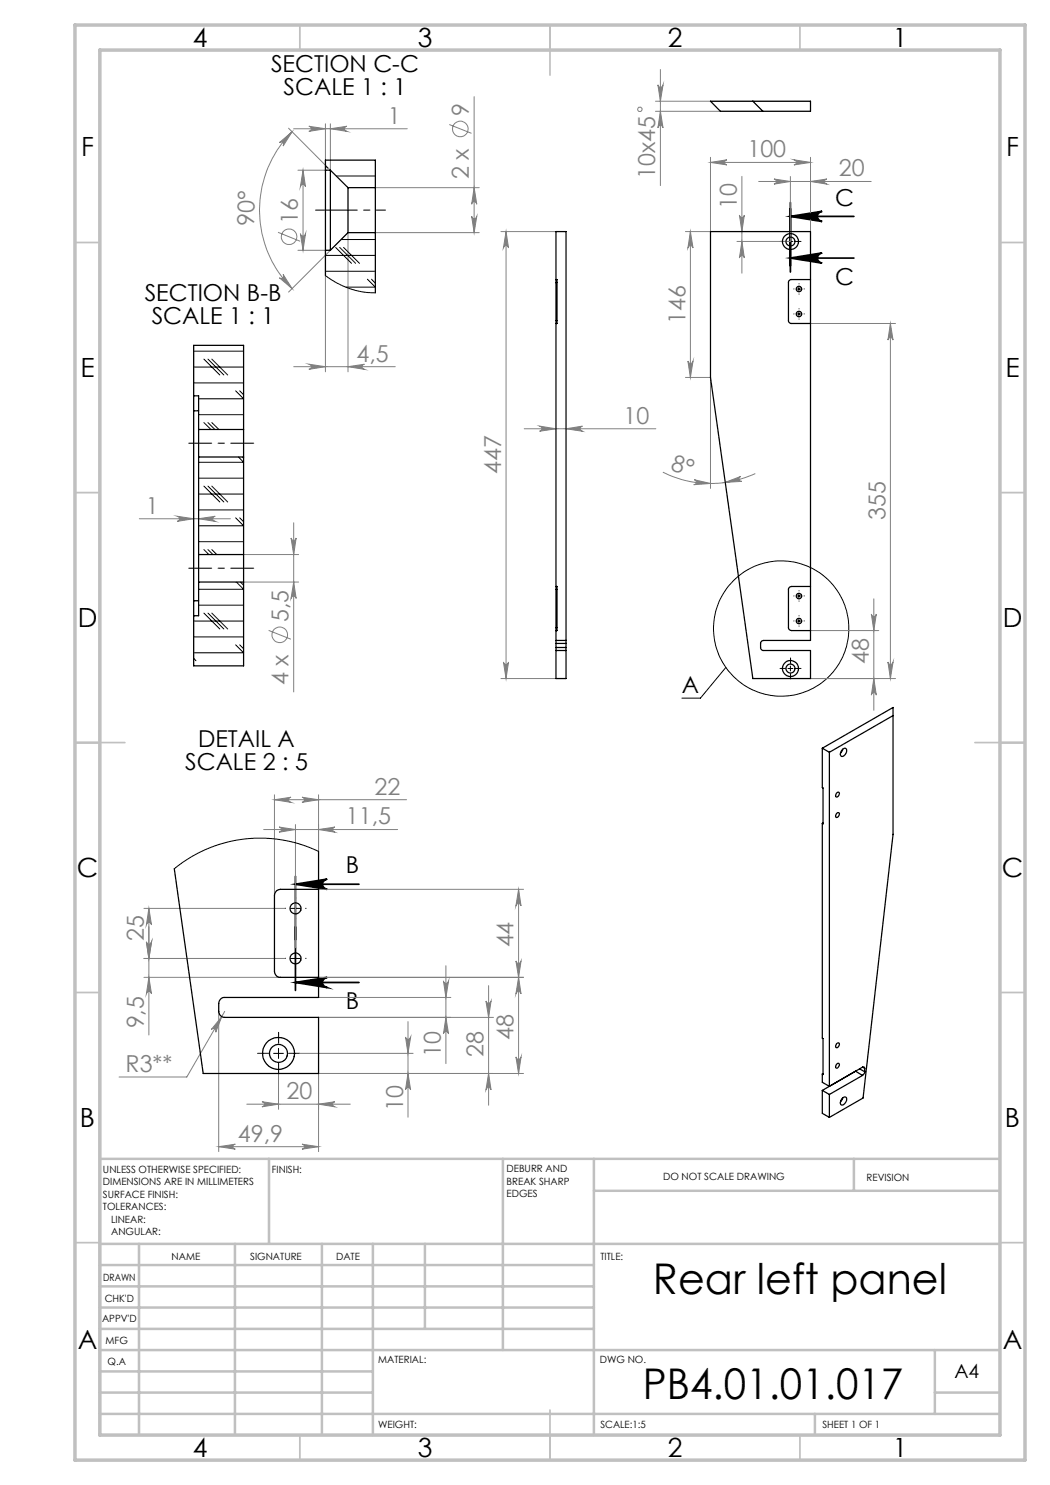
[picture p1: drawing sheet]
<svg xmlns="http://www.w3.org/2000/svg" width="210mm" height="297mm" viewBox="0 0 210 297" stroke-linecap="round" stroke-linejoin="round" font-family="sans-serif">
<g fill="none" stroke="#808080" stroke-width=".2">
<path d="M94.8 19.3v27.2M131.6 17a.51 .51 0 0 0 .5 .4 .51 .51 0 0 0 .5-.4l-.5 3.2zM132.1 13.9v23.2M55.9 28.5l2.5-2.2-1.8 2.9a.5 .5 0 0 0 0-.7 .5 .5 0 0 0-.7 0zM58.4 26.3a22.1 22.1 0 0 0 0 31.4M58.7 25.7h22.8M60.6 34l.5 3.4a.51 .51 0 0 0-.5-.5 .51 .51 0 0 0-.5 .5zM60.6 34v16.1M61.8 25.3l3.3 .4-3.3 .6a.51 .51 0 0 0 .5-.5 .51 .51 0 0 0-.5-.5zM65.1 24.8v9.2h-5.5M66.1 24.8v9.2l-8.4-8.4M66.1 25.7l3.3-.4a.51 .51 0 0 0-.5 .5 .51 .51 0 0 0 .5 .5z"/>
<path d="M75.1 37.5h20.7M89.9 24.9l4.4 1.8M94.8 37.5l.6 3.3a.51 .51 0 0 0-.6-.5 .51 .51 0 0 0-.5 .5zM131.1 22.3h13M131.1 20.2h11M132.1 22.3l.5 3.3a.51 .51 0 0 0-.5-.5 .51 .51 0 0 0-.5 .5zM142.1 31.5v14.8h-5M142.1 32.5h20M142.1 32.5l3.3-.5a.51 .51 0 0 0-.5 .5 .51 .51 0 0 0 .5 .5zM148.4 35.3v19.3M151.7 36.3h22.5M154.8 35.8l3.3 .5-3.3 .5a.51 .51 0 0 0 .5-.5 .51 .51 0 0 0-.5-.5z"/>
<path d="M158.1 35.3v13h-10.7M158.8 32l3.3 .5-3.3 .5a.51 .51 0 0 0 .5-.5 .51 .51 0 0 0-.5-.5zM162.1 36.3l3.3-.5a.51 .51 0 0 0-.5 .5 .51 .51 0 0 0 .5 .5zM162.1 31.5v14.8M55.6 46.5l4.4 1.8M55.9 55.6a.5 .5 0 0 0 .7 0 .5 .5 0 0 0 0-.7l1.8 2.8zM59.6 50.1h5.5v24.3M60.1 46.7a.51 .51 0 0 0 .5 .5 .51 .51 0 0 0 .5-.5l-.5 3.4zM66.1 50.1l-8.4 8.3M69.6 46.5v27.9M75.1 46.5h20.7M94.3 43.2a.51 .51 0 0 0 .5 .5 .51 .51 0 0 0 .6-.5l-.6 3.3z"/>
<path d="M100.2 46.3h11M101.2 46.3l.5 3.3a.51 .51 0 0 0-.5-.5 .51 .51 0 0 0-.5 .5zM101.2 46.3v89.4M138.1 46.3v29.2M138.1 46.3l.5 3.3a.51 .51 0 0 0-.5-.5 .51 .51 0 0 0-.5 .5zM147.9 43a.49 .49 0 0 0 .5 .5 .49 .49 0 0 0 .5-.5l-.5 3.3zM148.4 48.3l.5 3.3a.49 .49 0 0 0-.5-.5 .49 .49 0 0 0-.5 .5zM58.7 73.3h20.4M61.8 72.8l3.3 .5-3.3 .6a.51 .51 0 0 0 .5-.5 .51 .51 0 0 0-.5-.6zM69.6 73.3l3.3-.5a.51 .51 0 0 0-.5 .6 .51 .51 0 0 0 .5 .5zM137.1 75.5h5v22.2M137.6 72.2a.51 .51 0 0 0 .5 .5 .51 .51 0 0 0 .5-.5l-.5 3.3z"/>
<path d="M162.1 64.7h17M178.1 64.7l.5 3.3a.51 .51 0 0 0-.5-.5 .51 .51 0 0 0-.5 .5zM178.1 64.7v71M104.8 85.8h26.4M107.9 85.2l3.3 .6-3.3 .5a.51 .51 0 0 0 .5-.6 .51 .51 0 0 0-.5-.5zM113.2 85.8l3.3-.6a.51 .51 0 0 0-.5 .5 .51 .51 0 0 0 .5 .6zM132.6 94.4a21.2 21.2 0 0 0 18.5 .3M138.9 96l3.2 .7-3.4 .2a.5 .5 0 0 0 .6-.4 .5 .5 0 0 0-.4-.5zM145 96.5l3.2-1.2a.51 .51 0 0 0-.4 .6 .51 .51 0 0 0 .6 .4zM27.9 103.7h18.2M35.4 103.3l3.3 .4-3.3 .6a.51 .51 0 0 0 .5-.5 .51 .51 0 0 0-.5-.5zM39.7 103.7l3.3-.4a.51 .51 0 0 0-.5 .5 .51 .51 0 0 0 .5 .5z"/>
<path d="M48.7 116.4h11M48.7 110.9h11M58.2 107.6a.51 .51 0 0 0 .5 .5 .51 .51 0 0 0 .5-.5l-.5 3.3zM58.7 116.4l.5 3.3a.51 .51 0 0 0-.5-.5 .51 .51 0 0 0-.5 .5zM58.7 104.6v33.8M174.8 119.8v22.3M53.7 126.1l4.5 1.7M100.2 135.7h13M100.7 132.4a.51 .51 0 0 0 .5 .5 .51 .51 0 0 0 .5-.5l-.5 3.3zM162.1 135.7h17M162.1 126.1h13.7M174.3 122.8a.49 .49 0 0 0 .5 .5 .49 .49 0 0 0 .5-.5l-.5 3.3z"/>
<path d="M174.8 135.7l.5 3.3a.49 .49 0 0 0-.5-.5 .49 .49 0 0 0-.5 .5zM177.6 132.4a.51 .51 0 0 0 .5 .5 .51 .51 0 0 0 .5-.5l-.5 3.3zM54.9 159v20.1M54.9 159.9h26.4M54.9 159.9l3.3-.4a.51 .51 0 0 0-.5 .5 .51 .51 0 0 0 .5 .5zM60.4 159.5l3.3 .4-3.3 .6a.51 .51 0 0 0 .5-.5 .51 .51 0 0 0-.5-.5zM63.7 159v11.3M52.7 165.9h26.8M55.8 165.4l3.3 .5-3.3 .5a.51 .51 0 0 0 .5-.5 .51 .51 0 0 0-.5-.5zM59.1 164.9v24.7M63.7 177.9h41M63.7 165.9l3.3-.5a.51 .51 0 0 0-.5 .5 .51 .51 0 0 0 .5 .5z"/>
<path d="M103.7 177.9l.5 3.3a.51 .51 0 0 0-.5-.5 .51 .51 0 0 0-.5 .5zM103.7 177.9v36.8M28.8 191.7h28.2M28.8 181.7h28.2M28.8 195.5h27.3M29.3 188.4a.51 .51 0 0 0 .5 .5 .51 .51 0 0 0 .5-.5l-.5 3.3zM29.8 181.7l.5 3.3a.51 .51 0 0 0-.5-.5 .51 .51 0 0 0-.5 .5zM29.8 181.7v25.3M29.8 195.5l.5 3.3a.51 .51 0 0 0-.5-.5 .51 .51 0 0 0-.5 .5zM63.7 195.5h41M63.7 199.5h26.5M88.7 196.2a.51 .51 0 0 0 .5 .5 .51 .51 0 0 0 .5-.5l-.5 3.3z"/>
<path d="M89.2 193.1v19.6M97.7 197.1v23.9M103.2 192.2a.51 .51 0 0 0 .5 .5 .51 .51 0 0 0 .5-.5l-.5 3.3zM103.7 195.5l.5 3.3a.51 .51 0 0 0-.5-.5 .51 .51 0 0 0-.5 .5zM43.7 202.3v28M44.3 203.3l-1.2 3.1a.52 .52 0 0 0-.2-.6 .52 .52 0 0 0-.6 .1zM44.9 202.3l-7.5 13.1h-13.6M55.7 214.9v7M59.9 210.7h22.7M63.7 203.5h35M81.1 207.4a.51 .51 0 0 0 .5 .5 .51 .51 0 0 0 .5-.5l-.5 3.3zM81.6 214.7l.5 3.3a.51 .51 0 0 0-.5-.5 .51 .51 0 0 0-.5 .5z"/>
<path d="M81.6 204.3v19.1M89.2 203.5l.5 3.3a.51 .51 0 0 0-.5-.5 .51 .51 0 0 0-.5 .5zM97.2 200.2a.51 .51 0 0 0 .5 .5 .51 .51 0 0 0 .5-.5l-.5 3.3zM97.7 214.7l.5 3.3a.51 .51 0 0 0-.5-.5 .51 .51 0 0 0-.5 .5zM103.2 211.4a.51 .51 0 0 0 .5 .4 .51 .51 0 0 0 .5-.4l-.5 3.3zM104.7 214.7h-41v15.6M43.7 229.3l3.4-.5a.49 .49 0 0 0-.5 .5 .49 .49 0 0 0 .5 .5zM43.7 229.3h20M49.4 220.8h20.7M52.4 220.3l3.3 .5-3.3 .6a.51 .51 0 0 0 .5-.5 .51 .51 0 0 0-.5-.6zM60.4 228.8l3.3 .5-3.3 .5a.49 .49 0 0 0 .5-.5 .49 .49 0 0 0-.5-.5zM63.7 220.8l3.3-.5a.51 .51 0 0 0-.5 .6 .51 .51 0 0 0 .5 .5z"/>
<circle cx="92.1" cy="25.8" r="1.55"/>
<circle cx="128" cy="21.9" r=".44"/>
<circle cx="57.8" cy="47.3" r="1.55"/>
<circle cx="56" cy="127" r="1.56"/>
</g>
<g fill="none" stroke="#000" stroke-width=".2">
<path d="M157.6 48.3h1M158.1 47.8v1M159.3 57.8h1M159.8 57.3v1M159.3 62.8h1M159.8 62.3v1M159.3 119.2h1M159.8 118.7v1M145.2 133.5l-5.1 6.1h-3.7M157.6 133.7h1M158.1 133.2v1M159.3 124.2h1"/>
<path d="M159.8 123.7v1M58.1 191.7h2M58.1 181.7h2M59.1 180.7v2M59.1 190.7v2M54.7 210.7h2M55.7 209.7v2"/>
<circle cx="156.2" cy="125.7" r="13.5"/>
</g>
<path d="M158.1 43.3l6.3-1a1.02 1.02 0 0 0-.9 1 1.02 1.02 0 0 0 .9 1zM158.1 51.6l6.3-1a1.02 1.02 0 0 0-.9 1 1.02 1.02 0 0 0 .9 1zM158.1 43.3h12.7M158.1 40.5v13.9M158.1 51.6h12.7M59.1 176.8l6.3-1a1.02 1.02 0 0 0-.9 1 1.02 1.02 0 0 0 .9 1.1zM59.1 176.8h12.7M59.1 175.3v22.8M59.1 196.5l6.3-1a1.02 1.02 0 0 0-.9 1 1.02 1.02 0 0 0 .9 1zM59.1 196.5h12.7" fill="none" stroke="#000" stroke-width=".35"/>
<g fill="none" stroke="#000" stroke-width=".2" stroke-dasharray="15.2 1.3 1.3 1.3">
<path d="M66.1 42h-3M66.1 42h3.5M157.1 48.3h-1.1M158.1 47.3v-1.1M158.1 49.3v1.1M158.8 57.8h.1M159.1 48.3h1.1M159.8 56.8v-.1M159.8 58.8h.1M160.8 57.8h.1M158.8 62.8h.1M159.8 61.8v-.1"/>
<path d="M159.8 63.8h.1M160.8 62.8h.1M158.8 119.2h.1M159.8 118.2v-.1M160.8 119.2h.1M157.1 133.7h-1.1M158.1 132.7v-1.1M158.1 134.7v1.1M158.8 124.2h.1M159.1 133.7h1.1M159.8 123.2v-.1M159.8 125.2h.1"/>
<path d="M159.8 120.2h.1M160.8 124.2h.1M59.1 179.7v-.1M57.1 191.7h-.1M57.1 181.7h-.1M59.1 189.7v-.1M59.1 193.7v.1M59.1 183.7v.1M61.1 191.7h.1M61.1 181.7h.1M53.7 210.7h-2.2M55.7 208.7v-2.2"/>
<path d="M55.7 212.7v2.2M57.7 210.7h2.2"/>
</g>
<path d="M77.1 42h-7.5" fill="none" stroke="#000" stroke-width=".2" stroke-dasharray="15.2 1.3 1.3 1.3" stroke-dashoffset="13.4"/>
<path d="M50.7 88.6h-13M50.7 113.6h-13" fill="none" stroke="#000" stroke-width=".2" stroke-dasharray="15.2 1.3 1.3 1.3" stroke-dashoffset="10.6"/>
<g fill="none" stroke="#c0c0c0" stroke-width=".35">
<path d="M60 5v5M110 5v10M160 5v5M15 48.5h5M200 48.5h5M15 98.5h5M200 98.5h5M15 148.5h10M195 148.5h10M15 198.5h5M200 198.5h5M15 248.5h5"/>
<path d="M200 248.5h5M60 287v5M110 282v10M160 287v5"/>
</g>
<g fill="none" stroke="#c0c0c0" stroke-width=".5">
<path d="M53.8 231.8v17M100.6 231.8v38.2M118.8 231.8v55.2M118.8 238.2h81.2M170.8 231.8v6.4M200 231.8h-180v55.2M20 248.8h180M20 257.3h98.8M20 253h98.8M27.8 248.8v38.2M47 248.8v38.2M64.4 248.8v38.2"/>
<path d="M74.6 248.8v38.2M85 248.8v17M20 265.8h98.8M20 261.5h98.8M20 278.5h54.6M20 274.3h54.6M20 270h180M187 278.5h13M187 270v12.8M20 282.8h180M163 282.8v4.2"/>
</g>
<path d="M15 5h190v287h-190zM20 10h180v277h-180z" fill="none" stroke="#c0c0c0" stroke-width=".7"/>
<path d="M158.1 43.3l6.3-1a1.02 1.02 0 0 0-.9 1 1.02 1.02 0 0 0 .9 1zM158.1 51.6l6.3-1a1.02 1.02 0 0 0-.9 1 1.02 1.02 0 0 0 .9 1zM59.1 176.8l6.3-1a1.02 1.02 0 0 0-.9 1 1.02 1.02 0 0 0 .9 1.1zM59.1 196.5l6.3-1a1.02 1.02 0 0 0-.9 1 1.02 1.02 0 0 0 .9 1z" fill="#000"/>
<g fill="#808080">
<path d="M162.1 36.3l3.3-.5a.51 .51 0 0 0-.5 .5 .51 .51 0 0 0 .5 .5zM154.8 35.8l3.3 .5-3.3 .5a.51 .51 0 0 0 .5-.5 .51 .51 0 0 0-.5-.5zM39.7 103.7l3.3-.4a.51 .51 0 0 0-.5 .5 .51 .51 0 0 0 .5 .5zM35.4 103.3l3.3 .4-3.3 .6a.51 .51 0 0 0 .5-.5 .51 .51 0 0 0-.5-.5z"/>
<path d="M142.1 32.5l3.3-.5a.51 .51 0 0 0-.5 .5 .51 .51 0 0 0 .5 .5zM158.8 32l3.3 .5-3.3 .5a.51 .51 0 0 0 .5-.5 .51 .51 0 0 0-.5-.5zM107.9 85.2l3.3 .6-3.3 .5a.51 .51 0 0 0 .5-.6 .51 .51 0 0 0-.5-.5zM113.2 85.8l3.3-.6a.51 .51 0 0 0-.5 .5 .51 .51 0 0 0 .5 .6zM54.9 159.9l3.3-.4a.51 .51 0 0 0-.5 .5 .51 .51 0 0 0 .5 .5zM60.4 159.5l3.3 .4-3.3 .6a.51 .51 0 0 0 .5-.5 .51 .51 0 0 0-.5-.5zM55.8 165.4l3.3 .5-3.3 .5a.51 .51 0 0 0 .5-.5 .51 .51 0 0 0-.5-.5zM63.7 165.9l3.3-.5a.51 .51 0 0 0-.5 .5 .51 .51 0 0 0 .5 .5zM44.3 203.3l-2 2.6a.52 .52 0 0 1 .6-.1 .52 .52 0 0 1 .2 .6zM61.8 25.3l3.3 .4-3.3 .6a.51 .51 0 0 0 .5-.5 .51 .51 0 0 0-.5-.5zM66.1 25.7l3.3-.4a.51 .51 0 0 0-.5 .5 .51 .51 0 0 0 .5 .5zM61.8 72.8l3.3 .5-3.3 .6a.51 .51 0 0 0 .5-.5 .51 .51 0 0 0-.5-.6zM69.6 73.3l3.3-.5a.51 .51 0 0 0-.5 .6 .51 .51 0 0 0 .5 .5z"/>
<path d="M55.9 28.5l2.5-2.2-1.8 2.9a.5 .5 0 0 0 0-.7 .5 .5 0 0 0-.7 0zM55.9 55.6a.5 .5 0 0 0 .7 0 .5 .5 0 0 0 0-.7l1.8 2.8z"/>
<path d="M174.8 135.7l.5 3.3a.49 .49 0 0 0-.5-.5 .49 .49 0 0 0-.5 .5zM174.3 122.8a.49 .49 0 0 0 .5 .5 .49 .49 0 0 0 .5-.5l-.5 3.3zM177.6 132.4a.51 .51 0 0 0 .5 .5 .51 .51 0 0 0 .5-.5l-.5 3.3zM178.1 64.7l.5 3.3a.51 .51 0 0 0-.5-.5 .51 .51 0 0 0-.5 .5zM81.6 214.7l.5 3.3a.51 .51 0 0 0-.5-.5 .51 .51 0 0 0-.5 .5zM81.1 207.4a.51 .51 0 0 0 .5 .5 .51 .51 0 0 0 .5-.5l-.5 3.3zM97.7 214.7l.5 3.3a.51 .51 0 0 0-.5-.5 .51 .51 0 0 0-.5 .5zM97.2 200.2a.51 .51 0 0 0 .5 .5 .51 .51 0 0 0 .5-.5l-.5 3.3z"/>
<path d="M100.7 132.4a.51 .51 0 0 0 .5 .5 .51 .51 0 0 0 .5-.5l-.5 3.3zM101.2 46.3l.5 3.3a.51 .51 0 0 0-.5-.5 .51 .51 0 0 0-.5 .5zM103.2 192.2a.51 .51 0 0 0 .5 .5 .51 .51 0 0 0 .5-.5l-.5 3.3zM103.7 177.9l.5 3.3a.51 .51 0 0 0-.5-.5 .51 .51 0 0 0-.5 .5zM29.3 188.4a.51 .51 0 0 0 .5 .5 .51 .51 0 0 0 .5-.5l-.5 3.3zM29.8 181.7l.5 3.3a.51 .51 0 0 0-.5-.5 .51 .51 0 0 0-.5 .5zM58.7 116.4l.5 3.3a.51 .51 0 0 0-.5-.5 .51 .51 0 0 0-.5 .5zM58.2 107.6a.51 .51 0 0 0 .5 .5 .51 .51 0 0 0 .5-.5l-.5 3.3z"/>
<path d="M94.3 43.2a.51 .51 0 0 0 .5 .5 .51 .51 0 0 0 .6-.5l-.6 3.3zM94.8 37.5l.6 3.3a.51 .51 0 0 0-.6-.5 .51 .51 0 0 0-.5 .5z"/>
<path d="M103.7 195.5l.5 3.3a.51 .51 0 0 0-.5-.5 .51 .51 0 0 0-.5 .5zM103.2 211.4a.51 .51 0 0 0 .5 .4 .51 .51 0 0 0 .5-.4l-.5 3.3z"/>
<path d="M147.9 43a.49 .49 0 0 0 .5 .5 .49 .49 0 0 0 .5-.5l-.5 3.3zM148.4 48.3l.5 3.3a.49 .49 0 0 0-.5-.5 .49 .49 0 0 0-.5 .5zM138.1 46.3l.5 3.3a.51 .51 0 0 0-.5-.5 .51 .51 0 0 0-.5 .5zM137.6 72.2a.51 .51 0 0 0 .5 .5 .51 .51 0 0 0 .5-.5l-.5 3.3zM88.7 196.2a.51 .51 0 0 0 .5 .5 .51 .51 0 0 0 .5-.5l-.5 3.3zM89.2 203.5l.5 3.3a.51 .51 0 0 0-.5-.5 .51 .51 0 0 0-.5 .5zM29.3 188.4a.51 .51 0 0 0 .5 .5 .51 .51 0 0 0 .5-.5l-.5 3.3zM29.8 195.5l.5 3.3a.51 .51 0 0 0-.5-.5 .51 .51 0 0 0-.5 .5zM60.6 34l.5 3.4a.51 .51 0 0 0-.5-.5 .51 .51 0 0 0-.5 .5zM60.1 46.7a.51 .51 0 0 0 .5 .5 .51 .51 0 0 0 .5-.5l-.5 3.4z"/>
<path d="M132.1 22.3l.5 3.3a.51 .51 0 0 0-.5-.5 .51 .51 0 0 0-.5 .5zM131.6 17a.51 .51 0 0 0 .5 .4 .51 .51 0 0 0 .5-.4l-.5 3.2z"/>
<path d="M138.9 96l3.2 .7-3.4 .2a.5 .5 0 0 0 .6-.4 .5 .5 0 0 0-.4-.5zM145 96.5l3.2-1.2a.51 .51 0 0 0-.4 .6 .51 .51 0 0 0 .6 .4z"/>
<path d="M43.7 229.3l3.4-.5a.49 .49 0 0 0-.5 .5 .49 .49 0 0 0 .5 .5zM60.4 228.8l3.3 .5-3.3 .5a.49 .49 0 0 0 .5-.5 .49 .49 0 0 0-.5-.5zM52.4 220.3l3.3 .5-3.3 .6a.51 .51 0 0 0 .5-.5 .51 .51 0 0 0-.5-.6zM63.7 220.8l3.3-.5a.51 .51 0 0 0-.5 .6 .51 .51 0 0 0 .5 .5z"/>
</g>
<g fill="none" stroke="#000" stroke-width=".25">
<path d="M65.1 34v16.1M65.1 34v-2h10v5.5M65.1 34h1M66.1 34v16.1M66.1 34l3.5 3.5M69.6 37.5v9M69.6 37.5h5.5M75.1 37.5v9M142.1 20.2h20v2.1h-18zM150.6 20.2l2 2.1M65.1 50.1v5M65.1 50.1h1"/>
<path d="M69.6 46.5l-3.5 3.6M69.6 46.5h5.5M75.1 46.5v12.1M111.2 55.9v.6M111.2 55.9v-9.6h2v81.8M111.2 55.9h.2v8.8h-.2M111.2 56.5v7.6M111.2 56.5h.2M142.1 46.3h20v81.8h-9.4a.6 .6 0 0 0-.6 .6v.8a.6 .6 0 0 0 .6 .6h9.4v5.6h-11.5l-8.5-60.2zM162.1 55.9h-3.8a.6 .6 0 0 0-.6 .6v7.6a.6 .6 0 0 0 .6 .6h3.8M38.7 79.2v3M38.7 79.2v-10.1h10v16.8"/>
<path d="M38.7 79.2h1v6.7M111.2 64.1v.6M111.2 64.7v52.6M111.2 64.1h.2M38.7 82.2v38M38.7 82.2h1M39.7 85.9v5.5M39.7 85.9h9M39.7 91.4v19.5M39.7 91.4h9M48.7 85.9v5.5M48.7 91.4v19.5"/>
<path d="M39.7 110.9v5.5M39.7 116.4v6.8h-1M39.7 116.4h9M39.7 110.9h9M48.7 110.9v5.5M48.7 116.4v16.8h-10v-10M111.2 117.3v.6M111.2 117.3h.2v8.8h-.2M111.2 117.9v7.6M111.2 117.9h.2M162.1 117.3h-3.8a.6 .6 0 0 0-.6 .6v7.6a.6 .6 0 0 0 .6 .6h3.8M38.7 120.2v3"/>
<path d="M38.7 120.2h1M111.2 125.5v.6M111.2 129.5v.6M111.2 128.1v.6M111.2 128.1h2M111.2 130.1h2M111.2 130.1v5.6h2v-5.6M111.2 126.1v2M111.2 128.7v.8M111.2 125.5h.2M111.2 129.5h2M111.2 128.7h2"/>
<path d="M113.2 129.5v.6M113.2 128.1v.6M113.2 128.7v.8M164.5 149.6l14.1-8.1v25.4l-6 52.7-6.7 3.9M164.5 149.6l1.4 .9M164.5 149.6l.1 15.2-.1-.1M165.9 150.5v66.8l-1.4-.8v-1.7M167.3 158.6l.3-.2a.51 .51 0 0 1 .2 .7 .51 .51 0 0 1-.6 .3l-.1-.3zM168.5 149.9l-.4 .7M168.6 149.8a.48 .48 0 0 1 .6-.1 .48 .48 0 0 1 .1 .7 .8 .8 0 0 1-1.1 .8l-.1-.6zM178.6 143.1l-12.7 7.4M63.7 177.9h-7.6a1.2 1.2 0 0 0-1.2 1.2v15.2a1.2 1.2 0 0 0 1.2 1.2h7.6"/>
<path d="M63.7 170.3v29.2h-18.8a1.2 1.2 0 0 0-1.2 1.2v1.6a1.2 1.2 0 0 0 1.2 1.2h18.8v11.2h-23.1l-5.7-41M164.5 164.7v42.9l.1 .1v7.2l-.1-.1M164.6 164.6l-.1 .1M167.4 162.6l.3-.1a.57 .57 0 0 1 .1 .7 .57 .57 0 0 1-.6 .3l-.1-.4zM164.5 218.1v4.6l1.4 .8M164.5 218.1l1.4 .8M164.6 214.7l-.1 .1M165.9 218.9v4.6M167.3 212.9l.3-.2a.51 .51 0 0 1 .2 .6 .51 .51 0 0 1-.6 .3l-.1-.2zM167.3 208.8l.4-.2a.53 .53 0 0 1 .1 .6 .53 .53 0 0 1-.7 .2zM168.4 219.7a.5 .5 0 0 1 .7-.3 .5 .5 0 0 1 .2 .8 .85 .85 0 0 1-1.1 .7l-.1-.5zM168.5 219.6l-.4 .8"/>
<path d="M171.1 214.2h.1M171.1 214.2l1.4 .9M171.9 213.8l1 .5M172.5 213.4a.26 .26 0 0 1 .3 0 .26 .26 0 0 1 .1 .3M172.5 213.4l-8 4.7M172.5 215.1l-6.6 3.8M172.5 213.4l.4 .3M172.9 214.3l-.4 .8M172.9 213.7v.6"/>
<circle cx="158.1" cy="48.3" r=".9"/>
<circle cx="158.1" cy="48.3" r="1.6"/>
<circle cx="159.8" cy="57.8" r=".55"/>
<circle cx="159.8" cy="62.8" r=".55"/>
<circle cx="159.8" cy="119.2" r=".55"/>
<circle cx="158.1" cy="133.7" r="1.61"/>
<circle cx="158.1" cy="133.7" r=".9"/>
<circle cx="159.8" cy="124.2" r=".55"/>
<circle cx="59.1" cy="191.7" r="1.11"/>
<circle cx="59.1" cy="181.7" r="1.11"/>
<circle cx="55.7" cy="210.7" r="1.8"/>
<circle cx="55.7" cy="210.7" r="3.2"/>
</g>
<g fill="none" stroke="#000" stroke-width=".2">
<path d="M65.1 33.2l.4 .4M67.3 35.2h7.8M65.1 51.1h10M65.1 54.3h10M65.1 55.1l2.4 1.6 2.5 1 2.5 .7 2.6 .2M67.1 49.5l3.2 3.2M67.9 49.5l3.2 3.2M68.2 47.9h6.9M68.7 49.5l3.2 3.2M73.5 55.8l1.6 1.6h-5.9M74.3 55.8l.8 .9M38.7 70.2h10"/>
<path d="M38.7 73.4h10M38.7 76.6h10M40.8 71.8l3.2 3.2M41.6 71.8l3.2 3.2M42.4 71.8l3.1 3.2M47.1 78.2l1.6 1.6h-9M47.9 78.2l.8 .7M39.7 82.9h9M39.7 95.6h9M39.7 98.8h9M40.8 84.5l1.4 1.4M40.8 97.2l3.2 3.2"/>
<path d="M41.6 84.5l1.4 1.4M41.6 97.2l3.2 3.2M42.4 84.5l1.4 1.4M42.4 97.2l3.1 3.2M47.7 91.4l1 1.1h-9M48.5 91.4l.2 .2M39.7 102h9M39.7 108.3h9M40.8 109.9l1 1M41.6 109.9l1 1M42.4 109.9l1 1M47.1 103.6l1.6 1.6h-9"/>
<path d="M47.3 116.4l1.4 1.5h-9M47.9 103.6l.8 .7M48.1 116.4l.6 .6M38.7 124.2h10M38.7 127.4h10M38.7 131.7l.5 .4M39.7 121h9M40.8 122.6l3.2 3.2M41.6 122.6l3.2 3.2M42.4 122.6l3.1 3.2M47.1 129l1.6 1.6h-10M47.9 129l.8 .7"/>
<path d="M63.7 170.3l-3.4-1.4-3.8-.9-3.3-.4-4.2 .2-3.5 .6-4.1 1.4-2.9 1.4-3.6 2.5"/>
</g>
<g font-size="8.5">
<text x="130.6" y="258.8">Rear left panel</text>
<text x="128.6" y="279.7">PB4.01.01.017</text>
</g>
<g font-size="5.3">
<text x="38.5" y="9.5">4</text>
<text x="83.5" y="9.5">3</text>
<text x="133.6" y="9.5">2</text>
<text x="178.6" y="9.5">1</text>
<text x="16.2" y="31.3">F</text>
<text x="201.2" y="31.3">F</text>
<text x="16.1" y="75.5">E</text>
<text x="201.1" y="75.5">E</text>
<text x="15.5" y="125.5">D</text>
<text x="200.5" y="125.5">D</text>
<text x="15.4" y="175.5">C</text>
<text x="200.4" y="175.5">C</text>
<text x="16" y="225.5">B</text>
<text x="201" y="225.5">B</text>
<text x="15.5" y="269.8">A</text>
<text x="200.5" y="269.8">A</text>
<text x="38.5" y="291.5">4</text>
<text x="83.5" y="291.5">3</text>
<text x="133.6" y="291.5">2</text>
<text x="178.6" y="291.5">1</text>
</g>
<g font-size="4.7">
<text x="54.2" y="14.4">SECTION C-C</text>
<text x="56.7" y="18.9">SCALE 1 : 1</text>
<text x="167.1" y="41.1">C</text>
<text x="167.1" y="57">C</text>
<text x="28.9" y="60.2">SECTION B-B</text>
<text x="30.3" y="64.8">SCALE 1 : 1</text>
<text x="136.4" y="138.7">A</text>
<text x="39.6" y="149.4">DETAIL A</text>
<text x="37" y="153.9">SCALE 2 : 5</text>
<text x="69.2" y="174.7">B</text>
<text x="69.2" y="201.8">B</text>
</g>
<g font-size="4.7" fill="#808080">
<text x="93.8" y="23.2" transform="rotate(-90 93.8 23.2)">9</text>
<text x="77.6" y="24.7">1</text>
<text x="93.8" y="35.9" transform="rotate(-90 93.8 35.9)">2 x</text>
<text x="131" y="35.8" transform="rotate(-90 131 35.8)">10x45</text>
<text x="149.5" y="31.4">100</text>
<text x="167.8" y="35.3">20</text>
<text x="147.4" y="41.7" transform="rotate(-90 147.4 41.7)">10</text>
<text x="50.9" y="45.2" transform="rotate(-89 50.9 45.2)">90°</text>
<text x="59.5" y="44.8" transform="rotate(-90 59.5 44.8)">16</text>
<text x="137.1" y="64.8" transform="rotate(-90 137.1 64.8)">146</text>
<text x="71.3" y="72.3">4,5</text>
<text x="124.7" y="84.7">10</text>
<text x="100.2" y="94.9" transform="rotate(-90 100.2 94.9)">447</text>
<text x="134" y="94.1" transform="rotate(17 134 94.1)">8°</text>
<text x="29.2" y="102.7">1</text>
<text x="177.1" y="104.1" transform="rotate(-90 177.1 104.1)">355</text>
<text x="57.7" y="124.4" transform="rotate(-90 57.7 124.4)">5,5</text>
<text x="57.7" y="137.1" transform="rotate(-90 57.7 137.1)">4 x</text>
<text x="173.8" y="132.9" transform="rotate(-90 173.8 132.9)">48</text>
<text x="74.9" y="158.9">22</text>
<text x="69.2" y="164.9">11,5</text>
<text x="28.8" y="188.2" transform="rotate(-90 28.8 188.2)">25</text>
<text x="102.7" y="189.5" transform="rotate(-90 102.7 189.5)">44</text>
<text x="28.8" y="205.7" transform="rotate(-90 28.8 205.7)">9,5</text>
<text x="102.7" y="208.1" transform="rotate(-90 102.7 208.1)">48</text>
<text x="25.1" y="214.4">R3**</text>
<text x="88.2" y="211.4" transform="rotate(-90 88.2 211.4)">10</text>
<text x="96.7" y="211.4" transform="rotate(-90 96.7 211.4)">28</text>
<text x="57.3" y="219.8">20</text>
<text x="80.6" y="222.1" transform="rotate(-90 80.6 222.1)">10</text>
<text x="47.6" y="228.3">49,9</text>
</g>
<text font-size="3.9" x="190.9" y="275.5">A4</text>
<g font-size="2">
<text x="20.6" y="234.6">UNLESS OTHERWISE SPECIFIED:</text>
<text x="20.6" y="237.1">DIMENSIONS ARE IN MILLIMETERS</text>
<text x="20.6" y="239.6">SURFACE FINISH:</text>
<text x="54.4" y="234.6">FINISH:</text>
<text x="101.3" y="234.5">DEBURR AND</text>
<text x="101.3" y="237">BREAK SHARP</text>
<text x="101.3" y="239.5">EDGES</text>
<text x="132.6" y="236">DO NOT SCALE DRAWING</text>
<text x="173.3" y="236.2">REVISION</text>
<text x="20.6" y="242.1">TOLERANCES:</text>
<text x="22.2" y="244.6">LINEAR:</text>
<text x="22.2" y="247.1">ANGULAR:</text>
<text x="34.3" y="252">NAME</text>
<text x="50" y="251.9">SIGNATURE</text>
<text x="67.2" y="251.9">DATE</text>
<text x="120.1" y="251.9">TITLE:</text>
<text x="20.6" y="256.1">DRAWN</text>
<text x="20.9" y="260.3">CHK'D</text>
<text x="20.4" y="264.4">APPV'D</text>
<text x="21.1" y="268.8">MFG</text>
<text x="21.5" y="273">Q.A</text>
<text x="75.6" y="272.5">MATERIAL:</text>
<text x="120" y="272.5">DWG NO.</text>
<text x="75.6" y="285.5">WEIGHT:</text>
<text x="120.1" y="285.6">SCALE:1:5</text>
<text x="164.5" y="285.6">SHEET 1 OF 1</text>
</g>
</svg>
